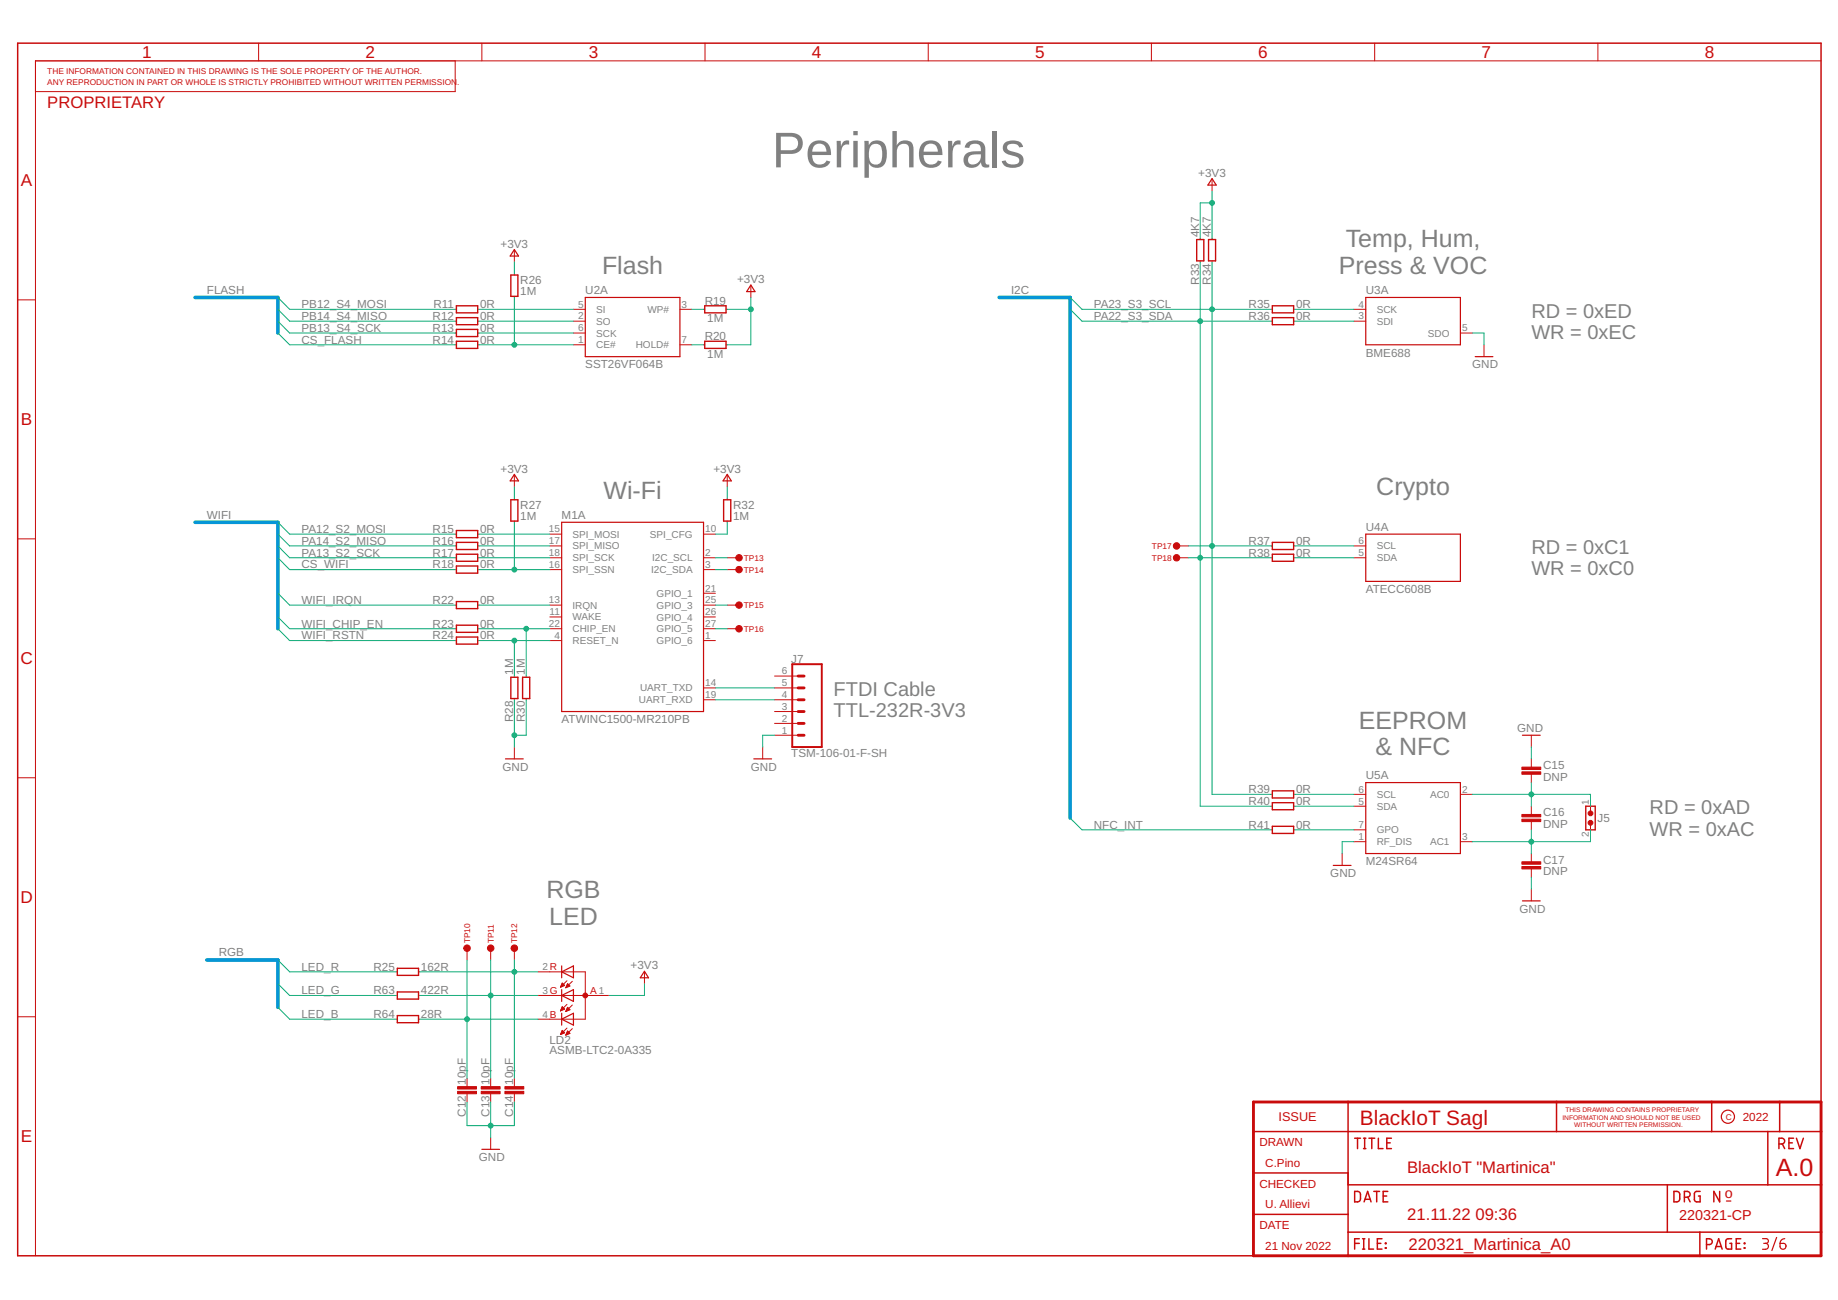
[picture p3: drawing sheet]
<svg xmlns="http://www.w3.org/2000/svg" width="420mm" height="297mm" viewBox="0 0 420 297" stroke-linecap="round" stroke-linejoin="round" font-family="sans-serif">
<g fill="none" stroke="#c90b0b" stroke-width=".34">
<path d="M4 9.9h412.3v277h-412.3zM286.5 258.6h129.8M308.2 251.8v35.1M355.8 251.8v6.8M391.3 251.8v6.8M404.1 258.6v12.1M406.8 251.8v6.8M286.5 268h21.7M286.5 277.5h21.7M308.2 270.7h108.1M309.7 272.2a1.18 1.18 0 0 1 1.2 .3l.1 .4-.1 1.4a1.18 1.18 0 0 1-1.2 .3zM309.7 260.1h1.3"/>
<path d="M310.3 260.1v2.3M311.7 260.1h.5M311.7 262.4h.5M311.8 274.6l.8-2.4 .8 2.4M312 260.1v2.3M312 274h1.2M312.9 260.1h1.4M313.6 260.1v2.3M314 272.2h1.4M314.7 272.2v2.4M315.1 260.1v2.3h1M316.2 273.3h.8"/>
<path d="M317 261.1h.8M317.2 272.2h-1v2.4h1M318.1 260.1h-1.1v2.3h1.1M381.1 270.7v10.8M382.7 272.2a1.18 1.18 0 0 1 1.2 .3l.1 .4-.1 1.4a1.18 1.18 0 0 1-1.2 .3zM385 273.6h.7a.67 .67 0 0 0 .7-.7 .67 .67 0 0 0-.7-.7h-.7v2.4M385.8 273.6l.6 1M388.6 272.2l-1 .1-.2 .3-.1 1.5 .2 .4 1.1 .1v-1.3h-.3M393.1 272.2v2.4l-1.3-2.4v2.4M406.7 261.4h.6a.66 .66 0 0 0 .7-.7 .66 .66 0 0 0-.7-.6h-.6v2.3M407.4 261.4l.6 1M408.9 261.1h.8"/>
<path d="M410 260.1h-1.1v2.3h1.1M410.7 260.1l.8 2.3 .7-2.3M308.2 281.5h108.1M309.7 284.1h1M310.7 283h-1v2.4M311.5 283h.5M311.5 285.4h.5M311.7 283v2.4M312.9 283v2.4h1.1M314.9 284.1h.8M315.9 283h-1v2.4h1M316.7 284l.1 .2z"/>
<path d="M316.7 285.1l.1 .1zM388.6 281.5v5.4M390.1 284.4a1.16 1.16 0 0 0 1.2-.3l.1-.4-.1-.4a1.16 1.16 0 0 0-1.2-.3v2.4M392.1 285.4l.8-2.4 .8 2.4M392.3 284.8h1.2M395.8 283l-1 .1-.3 .3v1.5l.2 .4 1.1 .1v-1.3h-.4M396.9 284.1h.8M397.9 283h-1v2.4h1M398.7 285.1l.2 .1zM398.7 284l.2 .2z"/>
</g>
<g fill="none" stroke="#c90b0b" stroke-width=".23">
<path d="M59.1 9.9v4M104.1 13.9v7h-96M110.2 9.9v4M161.2 9.9v4M212.2 9.9v4M263.2 9.9v4M314.2 9.9v4M365.3 9.9v4M416.3 13.9h-408.2v273M117.6 57.2v2.7M274.4 54.5v.2M274.4 59.6v.3"/>
<path d="M277.1 40.9v2.7M277.1 54.5v.2M277.1 59.6v.3M4 68.5h4.1M104.1 73.4h.2M104.1 76.1h.2M104.1 70.7h.2M104.1 78.8h.2M109.2 73.4h.3M109.2 76.1h.3M109.2 70.7h.3M109.2 78.8h.3"/>
<path d="M117.6 62.6v.2M117.6 67.7v.3M131.1 73.4h2.7M131.1 76.1h2.7M131.1 70.7h2.7M131.1 78.8h2.7M155.4 70.7h2.7M155.4 78.8h2.7M160.8 70.7h.3M160.8 78.8h.3M166 70.7h.2M166 78.8h.2"/>
<path d="M171.6 65.3v2.7M290.6 73.4h.3M290.6 70.7h.3M295.7 73.4h.3M295.7 70.7h.3M309.5 73.4h2.7M309.5 70.7h2.7M333.8 76.1h2.7M339.2 78.8v2.7M117.6 108.5v2.7M117.6 113.9v.3M117.6 119.1v.2"/>
<path d="M166.2 108.5v2.7M166.2 113.9v.3M166.2 119.1v.2M4 123.1h4.1M104.1 124.7h.2M104.1 127.4h.2M104.1 122h.2M104.1 138.3h.2M104.1 130.2h.2M109.2 124.7h.3M109.2 127.4h.3M109.2 122h.3"/>
<path d="M109.2 138.3h.3M109.2 130.2h.3M125.7 124.7h2.7M125.7 127.4h2.7M125.7 122h2.7M125.7 138.3h2.7M125.7 130.2h2.7M160.8 127.4h2.7M160.8 122h2.7M160.8 138.3h2.7M160.8 130.2h2.7M160.8 135.6h2.7"/>
<path d="M166.2 127.4h2.7M166.2 138.3h2.7M166.2 130.2h2.7M269 124.7h2.7M269 127.4h2.7M290.6 124.7h.3M290.6 127.4h.3M295.7 124.7h.3M295.7 127.4h.3M309.5 124.7h2.7M309.5 127.4h2.7M104.1 146.4h.2"/>
<path d="M104.1 143.7h.2M109.2 146.4h.3M109.2 143.7h.3M117.6 154.5v.2M117.6 159.6v.3M120.3 154.5v.2M120.3 159.6v.3M125.7 141h2.7M125.7 146.4h2.7M125.7 143.7h2.7M160.8 141h2.7M160.8 157.2h2.7"/>
<path d="M160.8 159.9h2.7M160.8 146.4h2.7M160.8 143.7h2.7M166.2 143.7h2.7M177.1 157.2h5.4M177.1 159.9h5.4M177.1 154.5h5.4M4 177.7h4.1M117.6 170.7v2.7M174.3 170.7v2.7M177.1 168h5.4M177.1 165.3h5.4"/>
<path d="M177.1 162.6h5.4M350.1 168v2.7M350.1 173.4v1.9M350.1 176.9v1.9M290.6 181.5h.3M290.6 189.6h.3M290.6 184.2h.3M295.7 181.5h.3M295.7 189.6h.3M295.7 184.2h.3M306.8 195v2.7M309.5 181.5h2.7"/>
<path d="M309.5 192.3h2.7M309.5 189.6h2.7M309.5 184.2h2.7M333.8 181.5h2.7M333.8 192.3h2.7M350.1 184.2v1.9M350.1 187.7v1.9M350.1 195v1.9M350.1 198.5v1.9M363.6 184.2v1.6M363.6 188v1.6M106.8 216.7v2.7"/>
<path d="M112.2 216.7v2.7M117.6 216.7v2.7M350.1 203.1v2.7M4 232.3h4.1M90.6 222.1h.2M90.6 227.5h.2M90.6 232.9h.2M95.7 222.1h.2M95.7 227.5h.2M95.7 232.9h.2M123 222.1h10.8v10.8h-10.8M123 227.5h16.2"/>
<path d="M128.1 231h.1M128.1 236.3h.2M128.2 225.5h.1M128.2 230.8h.2M128.2 225.4h.4M128.2 236.2h.4M128.2 230.7h.5M128.3 225.2h.6M128.3 236.1h.6M128.3 230.6h.8M128.3 225.1h.7M128.3 235.9h.7"/>
<path d="M128.4 230.5h.5M128.4 225h.5M128.4 235.8h.5M128.4 230.3h.4M128.4 235.7h.4M128.4 224.9h.3M128.5 230.2h.2M128.5 224.7h.1M128.5 235.5h.1M128.5 224.6l.6 .6-1 .4zM128.5 230l.6 .6-1 .4zM128.5 230.1h.1"/>
<path d="M128.5 235.4l.6 .6-1 .4zM129.3 231.1h.1M129.4 225.6h.1M129.4 236.5h.1M129.4 231h.3M129.4 236.3h.4M129.4 225.5h.4M129.5 230.8h.5M129.5 225.4h.6M129.5 236.2h.6M129.5 230.7h.8M129.5 225.2h.7"/>
<path d="M129.5 236.1h.7M129.6 230.6h.6M129.6 235.9h.5M129.6 224.1l-1.5 1.5M129.6 229.5l-1.5 1.5M129.6 234.9l-1.5 1.5M129.6 225.1h.5M129.6 230.5h.4M129.6 225h.4M129.6 235.8h.4M129.7 230.3h.2M129.7 224.9h.1"/>
<path d="M129.7 235.7h.1M129.7 230.2h.1M129.8 224.8l.5 .5-1 .4zM129.8 235.6l.5 .5-1 .4zM130.3 230.7l-1 .4M130.3 230.7l-.5-.5-.5 .9M130.8 224.2l-1.5 1.5M130.8 229.6l-1.5 1.5M130.8 235l-1.5 1.5M147.3 222.1v2.7M106.8 246.4v1.9M106.8 249.9v1.9"/>
<path d="M112.2 246.4v1.9M112.2 249.9v1.9M112.2 259.9v2.7M117.6 246.4v1.9M117.6 249.9v1.9M416.3 265.3v21.6h-101.4"/>
</g>
<path d="M182.5 159.9h1.3M182.5 157.2h1.3M182.5 154.5h1.3M182.5 165.3h1.3M182.5 162.6h1.3M182.5 168h1.3M286.5 251.8h129.8v35.1h-129.8z" fill="none" stroke="#c90b0b" stroke-width=".66"/>
<g fill="none" stroke="#c90b0b" stroke-width=".28">
<path d="M117.6 57l.9 1.5h-1.9zM277.1 40.8l.9 1.5h-1.9zM133.8 68h21.6v13.5h-21.6zM171.6 65.1l1 1.5h-1.9zM312.2 68h21.6v10.8h-21.6zM337.2 81.5h4.1M117.6 108.4l.9 1.5h-1.9zM128.4 119.3h32.4v43.3h-32.4zM166.2 108.4l1 1.5h-1.9zM312.2 122h21.6v10.8h-21.6zM115.5 173.4h4.1M172.3 173.4h4.1"/>
<path d="M312.2 178.8h21.6v16.2h-21.6zM348 168h4.1M304.8 197.7h4M348 205.8h4.1M128.4 220.7v2.7M128.4 226.1v2.7M128.4 231.5v2.7M128.4 222.1l2.7-1.4v2.7zM128.4 227.5l2.7-1.4v2.7zM128.4 232.9l2.7-1.4v2.7zM147.3 221.9l1 1.5h-1.9zM110.2 262.6h4"/>
<path d="M394.7 274.4h1M402.9 283h.8a.54 .54 0 0 1 .5 .6 .54 .54 0 0 1-.5 .5h-.5M403.6 284.1a.68 .68 0 0 1 .7 .7 .68 .68 0 0 1-.7 .7h-.7M406.1 282.7l-1.1 3M406.9 284.1h.8a.68 .68 0 0 1 .6 .7 .68 .68 0 0 1-.7 .7 .68 .68 0 0 1-.7-.7zM408 283l-.8 .3-.3 .8"/>
<circle cx="395" cy="255.2" r="1.5"/>
</g>
<g fill="#c90b0b" stroke="#c90b0b" stroke-width=".23">
<path d="M347.9 198h4.3v.5h-4.3z"/>
<path d="M347.9 196.9h4.3v.6h-4.3z"/>
<path d="M347.9 187.2h4.3v.5h-4.3z"/>
<path d="M347.9 186.1h4.3v.5h-4.3z"/>
<path d="M347.9 176.4h4.3v.5h-4.3z"/>
<path d="M347.9 175.3h4.3v.5h-4.3z"/>
<path d="M115.4 249.4h4.3v.5h-4.3z"/>
<path d="M115.4 248.3h4.3v.5h-4.3z"/>
<path d="M110 249.4h4.3v.5h-4.3z"/>
<path d="M110 248.3h4.3v.5h-4.3z"/>
<path d="M104.6 249.4h4.3v.5h-4.3z"/>
<path d="M104.6 248.3h4.3v.5h-4.3z"/>
</g>
<g fill="none" stroke="#c90b0b" stroke-width=".32">
<path d="M273.6 54.7h1.6v4.9h-1.6zM276.3 54.7h1.6v4.9h-1.6zM104.3 69.9h4.9v1.6h-4.9zM104.3 72.6h4.9v1.6h-4.9zM104.3 75.3h4.9v1.6h-4.9zM104.3 78h4.9v1.6h-4.9zM116.8 62.8h1.6v4.9h-1.6zM161.1 69.9h4.9v1.6h-4.9zM161.1 78h4.9v1.6h-4.9zM290.9 69.9h4.8v1.6h-4.8zM290.9 72.6h4.8v1.6h-4.8zM116.8 114.2h1.6v4.9h-1.6z"/>
<path d="M165.4 114.2h1.6v4.9h-1.6zM104.3 121.2h4.9v1.7h-4.9zM104.3 123.9h4.9v1.7h-4.9zM104.3 126.6h4.9v1.6h-4.9zM104.3 129.3h4.9v1.7h-4.9zM104.3 137.5h4.9v1.6h-4.9zM290.9 123.9h4.8v1.7h-4.8zM290.9 126.6h4.8v1.6h-4.8zM104.3 142.9h4.9v1.6h-4.9zM104.3 145.6h4.9v1.6h-4.9zM116.8 154.7h1.6v4.9h-1.6zM119.5 154.7h1.6v4.9h-1.6z"/>
<path d="M290.9 180.7h4.8v1.6h-4.8zM290.9 183.4h4.8v1.6h-4.8zM290.9 188.8h4.8v1.6h-4.8zM362.5 184.2h2.2v5.4h-2.2zM90.8 221.3h4.9v1.6h-4.9zM90.8 226.7h4.9v1.6h-4.9zM90.8 232.1h4.9v1.6h-4.9z"/>
</g>
<g fill="#c90b0b" stroke="#c90b0b" stroke-width=".23">
<path d="M106.3 216.1a.75 .75 0 0 1 1.1 .2 .75 .75 0 0 1-.5 1.1 .75 .75 0 0 1-.9-.7h.8h-.8z" fill-rule="evenodd"/>
<path d="M111.7 216.1a.74 .74 0 0 1 1.1 .3 .74 .74 0 0 1-.5 1 .74 .74 0 0 1-.9-.7h.8h-.8z" fill-rule="evenodd"/>
<path d="M117.1 216.1a.75 .75 0 0 1 1.2 .2 .75 .75 0 0 1-.5 1.1 .75 .75 0 0 1-1-.7h.8h-.8z" fill-rule="evenodd"/>
<path d="M268.5 124.2a.74 .74 0 0 1 1.1 .2 .74 .74 0 0 1-.5 1.1 .74 .74 0 0 1-.9-.8l.8 .1-.8-.1z" fill-rule="evenodd"/>
<path d="M268.5 126.9a.73 .73 0 0 1 1.1 .2 .73 .73 0 0 1-.5 1.1 .73 .73 0 0 1-.9-.8l.8 .1-.8-.1z" fill-rule="evenodd"/>
<path d="M168.5 126.9a.74 .74 0 0 1 1.1 .3 .74 .74 0 0 1-.5 1 .74 .74 0 0 1-.9-.8h.8h-.8z" fill-rule="evenodd"/>
<path d="M168.5 129.6a.74 .74 0 0 1 1.1 .2 .74 .74 0 0 1-.5 1.1 .74 .74 0 0 1-.9-.7h.8h-.8z" fill-rule="evenodd"/>
<path d="M168.5 137.7a.74 .74 0 0 1 1.1 .3 .74 .74 0 0 1-.5 1 .74 .74 0 0 1-.9-.7h.8h-.8z" fill-rule="evenodd"/>
<path d="M168.5 143.1a.74 .74 0 0 1 1.1 .3 .74 .74 0 0 1-.5 1 .74 .74 0 0 1-.9-.7h.8h-.8z" fill-rule="evenodd"/>
<circle cx="363.6" cy="185.8" r=".55"/>
<circle cx="363.6" cy="188" r=".55"/>
<circle cx="133.8" cy="227.5" r=".55"/>
</g>
<path d="M181.1 151.8h6.8v18.9h-6.8z" fill="none" stroke="#c90b0b" stroke-width=".44"/>
<path d="M44.6 68h18.9v8.1M228.4 68h16.2v118.9M44.6 119.3h18.9v24.4M47.3 219.4h16.2v10.8" fill="none" stroke="#0696d7" stroke-width=".83"/>
<g fill="none" stroke="#0dab76" stroke-width=".23">
<path d="M117.6 59.9v2.7M274.4 59.9v124.3h16.2M277.1 59.9v121.6h13.5M277.1 46.4h-2.7v8.1M277.1 43.6v10.9M63.5 73.4l2.7 2.7h37.9M63.5 68l2.7 2.7h37.9M63.5 76.1l2.7 2.7h37.9M63.5 70.7l2.7 2.7h37.9M109.5 76.1h21.6M109.5 70.7h21.6M109.5 78.8h21.6"/>
<path d="M109.5 73.4h21.6M117.6 68v10.8M158.1 70.7h2.7M158.1 78.8h2.7M166.2 70.7h5.4M171.6 68v10.8h-5.4M244.6 68l2.7 2.7h43.3M244.6 70.7l2.7 2.7h43.3M296 70.7h13.5M296 73.4h13.5M336.5 76.1h2.7v2.7M63.5 119.3l2.7 2.7h37.9"/>
<path d="M117.6 111.2v2.7M117.6 119.3v10.9M166.2 111.2v2.7M166.2 119.3v2.7h-2.7M63.5 122l2.7 2.7h37.9M63.5 124.7l2.7 2.7h37.9M63.5 127.4l2.7 2.8h37.9M63.5 135.6l2.7 2.7h37.9M109.5 124.7h16.2M109.5 127.4h16.2M109.5 130.2h16.2M109.5 138.3h16.2"/>
<path d="M109.5 122h16.2M163.5 127.4h2.7M163.5 130.2h2.7M163.5 138.3h2.7M271.7 124.7h18.9M271.7 127.4h18.9M296 124.7h13.5M296 127.4h13.5M63.5 143.7l2.7 2.7h37.9M63.5 141l2.7 2.7h37.9M109.5 146.4h16.2M109.5 143.7h16.2"/>
<path d="M117.6 146.4v8.1M117.6 159.9v10.8M120.3 143.7v10.8M120.3 159.9v8.1h-2.7M163.5 143.7h2.7M163.5 159.9h13.6M163.5 157.2h13.6M177.1 168h-2.8v2.7M350.1 170.7v2.7M350.1 178.8v5.4M244.6 186.9l2.7 2.7h43.3M296 181.5h13.5"/>
<path d="M296 184.2h13.5M296 189.6h13.5M309.5 192.3h-2.7v2.7M336.5 181.5h27.1v2.7M350.1 189.6v5.4M363.6 189.6v2.7h-27.1M63.5 219.4l2.7 2.7h24.4M106.8 219.4v27M112.2 219.4v27M117.6 219.4v27M350.1 200.4v2.7M63.5 230.2l2.7 2.7h24.4"/>
<path d="M63.5 224.8l2.7 2.7h24.4M95.9 222.1h27.1M95.9 232.9h27.1M95.9 227.5h27.1M147.3 224.8v2.7h-8.1M106.8 251.8v5.4h10.8v-5.4M112.2 251.8v8.1"/>
</g>
<g fill="#0dab76" stroke="#0dab76" stroke-width=".23">
<circle cx="112.2" cy="257.2" r=".55"/>
<circle cx="117.6" cy="168" r=".55"/>
<circle cx="350.1" cy="181.5" r=".55"/>
<circle cx="350.1" cy="192.3" r=".55"/>
<circle cx="277.1" cy="46.4" r=".55"/>
<circle cx="171.6" cy="70.7" r=".55"/>
<circle cx="277.1" cy="70.7" r=".55"/>
<circle cx="277.1" cy="124.7" r=".55"/>
<circle cx="274.4" cy="73.4" r=".55"/>
<circle cx="274.4" cy="127.4" r=".55"/>
<circle cx="117.6" cy="78.8" r=".55"/>
<circle cx="112.2" cy="227.5" r=".55"/>
<circle cx="106.8" cy="232.9" r=".55"/>
<circle cx="117.6" cy="222.1" r=".55"/>
<circle cx="117.6" cy="130.2" r=".55"/>
<circle cx="117.6" cy="146.4" r=".55"/>
<circle cx="120.3" cy="143.7" r=".55"/>
</g>
<text font-size="11.5" fill="#808080" x="176.5" y="38.2">Peripherals</text>
<g font-size="5.7" fill="#808080">
<text x="307.6" y="56.5">Temp, Hum,</text>
<text x="137.6" y="62.6">Flash</text>
<text x="306.1" y="62.6">Press &amp; VOC</text>
<text x="137.9" y="113.9">Wi-Fi</text>
<text x="314.6" y="113.1">Crypto</text>
<text x="310.6" y="166.5">EEPROM</text>
<text x="314.5" y="172.6">&amp; NFC</text>
<text x="124.9" y="205.2">RGB</text>
<text x="125.5" y="211.2">LED</text>
</g>
<text font-size="5.7" fill="#c90b0b" x="405.9" y="268.7">A.0</text>
<text font-size="4.8" fill="#c90b0b" x="310.9" y="257">BlackIoT Sagl</text>
<g font-size="4.6" fill="#808080">
<text x="350.1" y="72.6">RD = 0xED</text>
<text x="350.1" y="77.4">WR = 0xEC</text>
<text x="350.1" y="126.6">RD = 0xC1</text>
<text x="350.1" y="131.5">WR = 0xC0</text>
<text x="190.6" y="159.1">FTDI Cable</text>
<text x="190.6" y="163.9">TTL-232R-3V3</text>
<text x="377.1" y="186.1">RD = 0xAD</text>
<text x="377.1" y="191">WR = 0xAC</text>
</g>
<g font-size="3.9" fill="#c90b0b">
<text x="32.5" y="13.3">1</text>
<text x="83.6" y="13.3">2</text>
<text x="134.6" y="13.3">3</text>
<text x="185.6" y="13.3">4</text>
<text x="236.6" y="13.3">5</text>
<text x="287.6" y="13.3">6</text>
<text x="338.7" y="13.3">7</text>
<text x="389.7" y="13.3">8</text>
<text x="4.8" y="42.6">A</text>
<text x="4.8" y="97.2">B</text>
<text x="4.7" y="151.8">C</text>
<text x="4.7" y="206.4">D</text>
<text x="4.8" y="261">E</text>
</g>
<g font-size="3.8" fill="#c90b0b">
<text x="10.8" y="24.7">PROPRIETARY</text>
<text x="321.7" y="268">BlackIoT &quot;Martinica&quot;</text>
<text x="321.7" y="278.8">21.11.22</text>
<text x="337.3" y="278.8">09:36</text>
<text x="322" y="285.6">220321_Martinica_A0</text>
</g>
<g font-size="3.3" fill="#c90b0b">
<text x="394.3" y="273.8">o</text>
<text x="383.8" y="278.8">220321-CP</text>
</g>
<text font-size="2.9" fill="#c90b0b" x="292.3" y="256.2">ISSUE</text>
<g font-size="2.7" fill="#808080">
<text x="273.9" y="40.4">+3V3</text>
<text x="114.4" y="56.6">+3V3</text>
<text x="274.1" y="54.2" transform="rotate(-90 274.1 54.2)">4K7</text>
<text x="276.8" y="54.2" transform="rotate(-90 276.8 54.2)">4K7</text>
<text x="118.9" y="65">R26</text>
<text x="168.5" y="64.7">+3V3</text>
<text x="274.1" y="65" transform="rotate(-90 274.1 65)">R33</text>
<text x="276.8" y="65" transform="rotate(-90 276.8 65)">R34</text>
<text x="47.3" y="67.2">FLASH</text>
<text x="68.9" y="70.4">PB12_S4_MOSI</text>
<text x="99.1" y="70.4">R11</text>
<text x="109.7" y="70.4">0R</text>
<text x="118.9" y="67.4">1M</text>
<text x="133.8" y="67.2">U2A</text>
<text x="161.1" y="69.6">R19</text>
<text x="231.1" y="67.2">I2C</text>
<text x="250" y="70.4">PA23_S3_SCL</text>
<text x="285.4" y="70.4">R35</text>
<text x="296.3" y="70.4">0R</text>
<text x="312.2" y="67.2">U3A</text>
<text x="68.9" y="73.1">PB14_S4_MISO</text>
<text x="68.9" y="75.8">PB13_S4_SCK</text>
<text x="98.9" y="73.1">R12</text>
<text x="98.9" y="75.8">R13</text>
<text x="109.7" y="73.1">0R</text>
<text x="109.7" y="75.8">0R</text>
<text x="161.1" y="77.7">R20</text>
<text x="161.7" y="73.7">1M</text>
<text x="250" y="73.1">PA22_S3_SDA</text>
<text x="285.4" y="73.1">R36</text>
<text x="296.3" y="73.1">0R</text>
<text x="68.9" y="78.5">CS_FLASH</text>
<text x="98.9" y="78.5">R14</text>
<text x="109.7" y="78.5">0R</text>
<text x="161.7" y="81.8">1M</text>
<text x="312.2" y="81.5">BME688</text>
<text x="133.8" y="84.2">SST26VF064B</text>
<text x="336.5" y="84.2">GND</text>
<text x="114.4" y="108">+3V3</text>
<text x="163.1" y="108">+3V3</text>
<text x="47.3" y="118.5">WIFI</text>
<text x="118.9" y="118.8">1M</text>
<text x="118.9" y="116.4">R27</text>
<text x="128.4" y="118.5">M1A</text>
<text x="167.6" y="118.8">1M</text>
<text x="167.6" y="116.4">R32</text>
<text x="68.9" y="124.5">PA14_S2_MISO</text>
<text x="68.9" y="121.8">PA12_S2_MOSI</text>
<text x="98.9" y="121.8">R15</text>
<text x="98.9" y="124.5">R16</text>
<text x="109.7" y="121.8">0R</text>
<text x="109.7" y="124.5">0R</text>
<text x="285.4" y="124.5">R37</text>
<text x="296.3" y="124.5">0R</text>
<text x="312.2" y="121.2">U4A</text>
<text x="68.9" y="129.9">CS_WIFI</text>
<text x="68.9" y="127.2">PA13_S2_SCK</text>
<text x="98.9" y="127.2">R17</text>
<text x="98.9" y="129.9">R18</text>
<text x="109.7" y="127.2">0R</text>
<text x="109.7" y="129.9">0R</text>
<text x="285.4" y="127.2">R38</text>
<text x="296.3" y="127.2">0R</text>
<text x="68.9" y="138">WIFI_IRQN</text>
<text x="98.9" y="138">R22</text>
<text x="109.7" y="138">0R</text>
<text x="312.2" y="135.6">ATECC608B</text>
<text x="68.9" y="143.4">WIFI_CHIP_EN</text>
<text x="98.9" y="143.4">R23</text>
<text x="109.7" y="143.4">0R</text>
<text x="68.9" y="146.1">WIFI_RSTN</text>
<text x="98.9" y="146.1">R24</text>
<text x="109.7" y="146.1">0R</text>
<text x="117.3" y="154.2" transform="rotate(-90 117.3 154.2)">1M</text>
<text x="120" y="154.2" transform="rotate(-90 120 154.2)">1M</text>
<text x="180.9" y="151.4">J7</text>
<text x="117.3" y="165" transform="rotate(-90 117.3 165)">R28</text>
<text x="120" y="165" transform="rotate(-90 120 165)">R30</text>
<text x="128.4" y="165.3">ATWINC1500-MR210PB</text>
<text x="346.8" y="167.2">GND</text>
<text x="180.9" y="172.9">TSM-106-01-F-SH</text>
<text x="114.9" y="176.1">GND</text>
<text x="171.6" y="176.1">GND</text>
<text x="312.2" y="178">U5A</text>
<text x="352.8" y="178.4">DNP</text>
<text x="352.8" y="175.7">C15</text>
<text x="285.4" y="181.2">R39</text>
<text x="285.4" y="183.9">R40</text>
<text x="296.3" y="181.2">0R</text>
<text x="296.3" y="183.9">0R</text>
<text x="250" y="189.3">NFC_INT</text>
<text x="285.4" y="189.3">R41</text>
<text x="296.3" y="189.3">0R</text>
<text x="352.8" y="189.2">DNP</text>
<text x="352.8" y="186.5">C16</text>
<text x="365.2" y="187.8">J5</text>
<text x="312.2" y="197.7">M24SR64</text>
<text x="352.8" y="197.3">C17</text>
<text x="304.1" y="200.4">GND</text>
<text x="352.8" y="200">DNP</text>
<text x="347.4" y="208.5">GND</text>
<text x="50" y="218.5">RGB</text>
<text x="68.9" y="221.8">LED_R</text>
<text x="85.4" y="221.8">R25</text>
<text x="96.2" y="221.8">162R</text>
<text x="144.2" y="221.5">+3V3</text>
<text x="68.9" y="227.2">LED_G</text>
<text x="85.4" y="227.2">R63</text>
<text x="96.2" y="227.2">422R</text>
<text x="68.9" y="232.6">LED_B</text>
<text x="85.4" y="232.6">R64</text>
<text x="96.2" y="232.6">28R</text>
<text x="125.6" y="238.6">LD2</text>
<text x="125.6" y="240.8">ASMB-LTC2-0A335</text>
<text x="106.5" y="247.9" transform="rotate(-90 106.5 247.9)">10pF</text>
<text x="111.9" y="247.9" transform="rotate(-90 111.9 247.9)">10pF</text>
<text x="117.3" y="247.9" transform="rotate(-90 117.3 247.9)">10pF</text>
<text x="106.5" y="255.2" transform="rotate(-90 106.5 255.2)">C12</text>
<text x="111.9" y="255.2" transform="rotate(-90 111.9 255.2)">C13</text>
<text x="117.3" y="255.2" transform="rotate(-90 117.3 255.2)">C14</text>
<text x="109.5" y="265.3">GND</text>
</g>
<g font-size="2.7" fill="#c90b0b">
<text x="398.4" y="256.2">2022</text>
<text x="287.9" y="261.9">DRAWN</text>
<text x="289.2" y="266.7">C.Pino</text>
<text x="287.9" y="271.4">CHECKED</text>
<text x="287.9" y="280.9">DATE</text>
<text x="289.2" y="276.1">U. Allievi</text>
<text x="289.2" y="285.6">21 Nov 2022</text>
</g>
<g font-size="2.3" fill="#808080">
<text x="132.2" y="70.3">5</text>
<text x="136.3" y="71.5">SI</text>
<text x="148" y="71.5">WP#</text>
<text x="155.8" y="70.3">3</text>
<text x="310.6" y="70.3">4</text>
<text x="314.7" y="71.5">SCK</text>
<text x="132.2" y="73">2</text>
<text x="132.2" y="75.7">6</text>
<text x="136.3" y="74.2">SO</text>
<text x="136.3" y="76.9">SCK</text>
<text x="310.6" y="73">3</text>
<text x="314.7" y="74.2">SDI</text>
<text x="326.4" y="76.9">SDO</text>
<text x="334.2" y="75.7">5</text>
<text x="132.2" y="78.4">1</text>
<text x="136.3" y="79.6">CE#</text>
<text x="145.3" y="79.6">HOLD#</text>
<text x="155.8" y="78.4">7</text>
<text x="125.5" y="121.7">15</text>
<text x="125.5" y="124.4">17</text>
<text x="130.9" y="122.9">SPI_MOSI</text>
<text x="130.9" y="125.6">SPI_MISO</text>
<text x="148.6" y="122.9">SPI_CFG</text>
<text x="161.2" y="121.7">10</text>
<text x="310.6" y="124.4">6</text>
<text x="314.7" y="125.6">SCL</text>
<text x="125.5" y="129.8">16</text>
<text x="125.5" y="127.1">18</text>
<text x="130.9" y="131">SPI_SSN</text>
<text x="130.9" y="128.3">SPI_SCK</text>
<text x="148.8" y="131">I2C_SDA</text>
<text x="149.1" y="128.3">I2C_SCL</text>
<text x="161.2" y="129.8">3</text>
<text x="161.2" y="127.1">2</text>
<text x="310.6" y="127.1">5</text>
<text x="314.7" y="128.3">SDA</text>
<text x="125.5" y="137.9">13</text>
<text x="150.1" y="136.4">GPIO_1</text>
<text x="161.2" y="135.2">21</text>
<text x="161.2" y="137.9">25</text>
<text x="125.5" y="143.3">22</text>
<text x="125.6" y="140.6">11</text>
<text x="130.9" y="141.8">WAKE</text>
<text x="130.9" y="139.1">IRQN</text>
<text x="150.1" y="139.1">GPIO_3</text>
<text x="150.1" y="141.8">GPIO_4</text>
<text x="161.2" y="140.6">26</text>
<text x="161.2" y="143.3">27</text>
<text x="126.7" y="146">4</text>
<text x="130.9" y="147.2">RESET_N</text>
<text x="130.9" y="144.5">CHIP_EN</text>
<text x="150.1" y="147.2">GPIO_6</text>
<text x="150.1" y="144.5">GPIO_5</text>
<text x="161.2" y="146">1</text>
<text x="178.7" y="154.1">6</text>
<text x="146.1" y="160.7">UART_RXD</text>
<text x="146.3" y="158">UART_TXD</text>
<text x="161.2" y="156.8">14</text>
<text x="161.2" y="159.5">19</text>
<text x="178.7" y="159.5">4</text>
<text x="178.7" y="156.8">5</text>
<text x="178.7" y="167.6">1</text>
<text x="178.7" y="164.9">2</text>
<text x="178.7" y="162.2">3</text>
<text x="310.6" y="183.8">5</text>
<text x="310.6" y="181.1">6</text>
<text x="314.7" y="185">SDA</text>
<text x="314.7" y="182.3">SCL</text>
<text x="326.9" y="182.3">AC0</text>
<text x="334.2" y="181.1">2</text>
<text x="363.2" y="183.8" transform="rotate(-90 363.2 183.8)">1</text>
<text x="310.6" y="189.2">7</text>
<text x="310.6" y="191.9">1</text>
<text x="314.7" y="190.4">GPO</text>
<text x="334.2" y="191.9">3</text>
<text x="363.2" y="191.3" transform="rotate(-90 363.2 191.3)">2</text>
<text x="314.7" y="193.1">RF_DIS</text>
<text x="326.9" y="193.1">AC1</text>
<text x="124" y="221.7">2R</text>
<text x="124" y="227.1">3G</text>
<text x="124" y="232.5">4B</text>
</g>
<text font-size="2.3" fill="#c90b0b" x="134.9" y="227.1">A 1</text>
<g font-size="1.9" fill="#c90b0b">
<text x="10.8" y="16.9">THE INFORMATION CONTAINED IN THIS DRAWING IS THE SOLE PROPERTY OF THE AUTHOR.</text>
<text x="10.8" y="19.3">ANY REPRODUCTION IN PART OR WHOLE IS STRICTLY PROHIBITED WITHOUT WRITTEN PERMISSION</text>
<text x="104.5" y="19.3">.</text>
<text x="263.3" y="125.4">TP17</text>
<text x="170" y="128.1">TP13</text>
<text x="170" y="130.8">TP14</text>
<text x="263.3" y="128.1">TP18</text>
<text x="170" y="138.9">TP15</text>
<text x="170" y="144.3">TP16</text>
<text x="107.4" y="215.6" transform="rotate(-90 107.4 215.6)">TP10</text>
<text x="112.8" y="215.6" transform="rotate(-90 112.8 215.6)">TP11</text>
<text x="118.3" y="215.6" transform="rotate(-90 118.3 215.6)">TP12</text>
<text x="394.5" y="255.8">C</text>
</g>
<g font-size="1.5" fill="#c90b0b">
<text x="357.2" y="255.8">INFORMATION AND SHOULD NOT BE USED</text>
<text x="357.8" y="254.2">THIS DRAWING CONTAINS PROPRIETARY</text>
<text x="359.9" y="257.5">WITHOUT WRITTEN PERMISSION.</text>
</g>
</svg>
